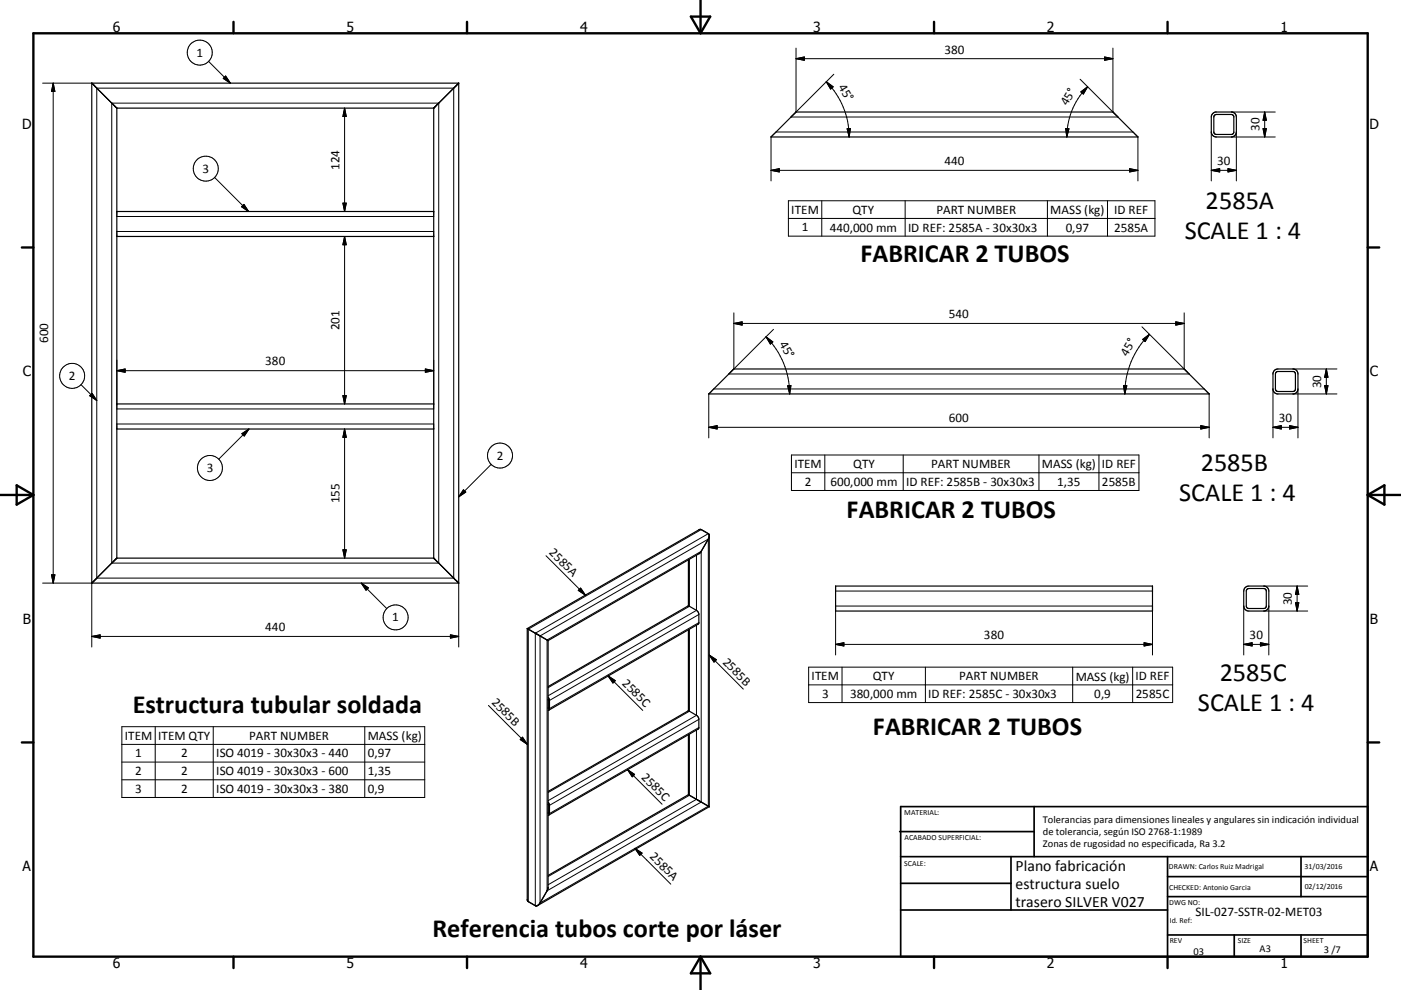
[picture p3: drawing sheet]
<svg xmlns="http://www.w3.org/2000/svg" width="420mm" height="297mm" viewBox="0 0 420 297" stroke-linecap="round" stroke-linejoin="round" font-family="sans-serif">
<g fill="none" stroke="#000" stroke-width=".36">
<path d="M27.5 24.9v.1M27.5 24.9v150M27.5 24.9h110M27.5 25l7.5 7.4M35 32.4v135M35 32.4h95M137.5 25l-7.5 7.4v135.1M137.5 24.9v.1M137.5 24.9v150M363.6 34l.8-.4h5a1.57 1.57 0 0 1 1.3 1.5v4.5a1.52 1.52 0 0 1-1.5 1.5h-4.5a1.52 1.52 0 0 1-1.5-1.5v-4.5zM364.1 34.6l.6-.3h4.5l.6 .3 .1 .3-.1 5.2-.5 .2-5.1-.1-.3-.6zM231.2 41.1l7.4-7.5h95.1l7.5 7.5"/>
<path d="M231.2 41.1h110M231.2 41.1h.1M341.2 41.1h.1M35 63.5h95M35 70.9h95M355 110.7h-135l-7.5 7.5h150M355 110.7l7.5 7.5M355 110.7h.1M382.1 111.1l1-.4h4.5a1.47 1.47 0 0 1 1.5 1.5v4.5a1.49 1.49 0 0 1-1.2 1.5h-5a1.56 1.56 0 0 1-1.3-1.3v-4.9zM382.7 111.6l.3-.1 5.1 .1 .3 .4-.2 5.2-.6 .3h-4.5l-.4-.2-.3-.6v-4.5zM35 121.2h95M35 128.7h95"/>
<path d="M27.5 174.9h110M35 167.5l-7.5 7.4M35 167.4h95M35 167.4v.1M130 167.5l7.5 7.4M206.4 168v13.8M212.6 160.8l-.1 .7-2.8 4.5-45.4 26.2M212.6 160.8l-.2-.7-2.2-1.2h-.5l-51.6 29.7M212.6 160.8v81.2M250.5 175.8h95v7.5h-95zM373.3 176.3l1.1-.5h4.5a1.53 1.53 0 0 1 1.5 1.5v4.5a1.53 1.53 0 0 1-1.5 1.5h-4.5a1.52 1.52 0 0 1-1.5-1.5v-4.5zM373.9 176.8l.5-.2h4.5l.5 .2 .2 .5v4.5l-.2 .6-.5 .2h-4.5l-.5-.2-.3-.6v-4.5z"/>
<path d="M158.1 188.6v81.3l.3 .6 2.2 1.3 .6-.1M158.1 188.6h.1M158.1 188.6l6.2 3.6M164.3 192.2h.1M164.3 192.2v74.1l-.3 .9-2.1 3.7-.7 .8M206.4 188.9v24.4M206.4 181.8l2.9 1.7 .2 .7-.1 3-44.9 25.9M206.4 181.8l-42.1 24.2M164.3 209.7v2.9M164.3 209.2l.4 .9v2.5l-.4 .5M206.4 213.3l2.6 1.4 .4 .5v3.5l-44.9 25.8M206.4 213.3l-42.1 24.1"/>
<path d="M206.4 238.4h.1M206.4 238.4l-42.1 24.2M206.4 220.4v18M206.4 238.4l6.2 3.6M164.3 241.2v2.9M164.3 240.6l.4 1v2.5l-.4 .5M212.6 242h.1M212.6 242l-51.4 29.7"/>
</g>
<g fill="none" stroke="#000" stroke-width=".3">
<path d="M62.5 18.4l6.6 6.5M238.7 17.6h95M238.7 17.6l2.4-.5v1zM238.7 14.4v19.2M331.2 17.1l2.5 .5-2.5 .5zM333.7 14.4v19.2M12.8 24.9h14.7M15.9 24.9v150M15.9 24.9l.6 2.5h-1.1zM29 26.4h107v147h-107zM33.5 30.9h98v138h-98zM67.6 22.8l1.5 2.1-2.2-1.4z"/>
<path d="M103.3 32.4v31.1M103.3 32.4l.5 2.6h-1zM232.7 39.6h107M247.7 24.5a23.5 23.5 0 0 1 6.9 16.6M247.7 24.5l2.1 1.5-.8 .7zM250 22.3l-12.8 12.8h98l-11.4-11.3M254 38.6h1l-.4 2.5zM319.5 38.6h1l-.7 2.5zM324.1 27.6l2-1.6-1.3 2.2zM326.1 26a21.3 21.3 0 0 0-6.3 15.1M363.2 39.6v14.7M369.2 33.6h13.1"/>
<path d="M370.7 39.6v14.7M378.7 38.6h1l-.5 2.5zM379.2 33.6v7.5M379.2 33.6l.5 2.5h-1zM64.3 53.2l10.2 10.3M231.2 51.1h110M231.2 51.1l2.4-.5v1zM231.2 41.1v13.2M338.7 50.6l2.5 .5-2.5 .5zM341.2 41.1v13.2M363.2 51.1h7.5M363.2 51.1l2.5-.5v1z"/>
<path d="M368.2 50.6l2.5 .5-2.5 .5zM369.2 41.1h13.1M35 64.9h95M35 69.4h95M72.4 62l.7-.7 1.4 2.2zM102.8 60.9h1l-.5 2.6zM103.3 70.9v50.3M103.3 70.9l.5 2.5h-1zM236.4 60.2h109.9v10.6h-109.9zM236.4 65.5h109.9M246.4 60.2v10.6M271.4 60.2v10.6"/>
<path d="M314 60.2v10.6M332 60.2v10.6M220 97h135M220 97l2.5-.4v.9zM220 93.9v16.8M342.4 98l14.1 14.2h-138l13.4-13.4M352.5 96.6l2.5 .4-2.5 .5zM355 93.9v16.8M24.3 115.4l4.7 4.7M26.9 118.7l.7-.7 1.4 2.1zM35 111.2h95M35 111.2l2.5-.5v1z"/>
<path d="M35 108v13.2M102.8 118.7h1l-.5 2.5zM127.5 110.7l2.5 .5-2.5 .5zM130 108v13.2M212.5 118.2v13.2M214 116.7h147M229.7 101a24.2 24.2 0 0 1 7 17.2M229.7 101l2 1.6-.7 .6zM236.1 115.7h1l-.4 2.5zM336.8 115.7h1l-.6 2.5zM342.6 101.8l2-1.5-1.3 2.2zM344.6 100.3a25.1 25.1 0 0 0-7.4 17.9"/>
<path d="M362.5 118.2v13.2M381.6 116.7v14.7M387.6 110.7h13.2M387.6 118.2h13.2M389.1 116.7v14.7M397.1 115.7h1l-.5 2.5zM397.6 110.7v7.5M397.6 110.7l.5 2.5h-1zM35 122.7h95M35 127.2h95M72.5 130.1l2.1-1.4-1.4 2.1zM74.6 128.7l-9 9.1"/>
<path d="M103.3 128.7v38.7M103.3 128.7l.5 2.5h-1zM147.3 139.3l-9.8 9.8M212.5 128.2h150M212.5 128.2l2.5-.5v1zM237.3 136.5h104.2v10.7h-104.2zM247.3 136.5v10.7M270.8 136.5v10.7M311.5 136.5v10.7M329.5 136.5v10.7M360 127.7l2.5 .5-2.5 .5zM381.6 128.2h7.5"/>
<path d="M381.6 128.2l2.5-.5v1zM386.6 127.7l2.5 .5-2.5 .5zM138.9 146.9l.7 .7-2.1 1.5zM210.2 158.9l-51.8 29.9v81.7M237.3 141.8h104.2M12.8 174.9h14.7v19.2M15.4 172.5h1.1l-.6 2.4zM102.8 165h1l-.5 2.4zM108.3 174.9l7.7 7.7M108.3 174.9l2.1 1.5-.7 .7zM137.5 174.9v19.2M163.7 166.7l11.8 11.8"/>
<path d="M173.4 177.1l.7-.7 1.4 2.1zM206.7 167.8v14.1l-42.4 24.4M208.8 166.6v16.5l-44.5 25.6M212.4 160.1l-51.9 29.9v81.7M250.5 177.3h95M378.9 175.8h13.2M388.9 175.8v7.5M388.9 175.8l.5 2.5h-1zM27.5 190.9h110M27.5 190.9l2.5-.4v.9zM135 190.5l2.5 .4-2.5 .5zM161.9 190.8l50.5-29.1v80.2l-50.5 29z"/>
<path d="M164 192l46.2-26.6v75.2l-46.2 26.6zM206.7 188.8v24.6l-42.4 24.4M208.8 187.6v27l-44.5 25.6M209.5 184.4l-44.8 25.7M209.5 186.8l-44.8 25.8M212.6 196.5l10.3 10.2M212.6 196.5l2.2 1.4-.7 .7zM250.5 181.8h95M250.5 193.3h95M250.5 193.3l2.5-.5v1zM250.5 183.3v13.2M343 192.8l2.5 .5-2.5 .5z"/>
<path d="M345.5 183.3v13.2M372.9 193.3h7.5M372.9 193.3l2.5-.5v1zM372.9 181.8v14.7M377.9 192.8l2.5 .5-2.5 .5zM378.9 183.3h13.2M380.4 181.8v14.7M388.4 180.8h1l-.5 2.5zM36.5 218h90.8v21.3h-90.8zM46.5 218v21.3M63.9 218v21.3M109.4 218v21.3"/>
<path d="M146.4 211.6l11.7 11.7M164.4 212.4h-.1M164.4 209.9l-.1 .1M182.3 202.8l10.4 10.3M182.3 202.8l2.2 1.4-.7 .7zM208.8 219v20.8l-44.5 25.6M209.5 215.8l-44.8 25.8M209.5 218.3l-44.8 25.8M242.4 200.2h109.2v10.6h-109.2zM242.4 205.5h109.2M252.4 200.2v10.6M277.4 200.2v10.6"/>
<path d="M321.6 200.2v10.6M339.6 200.2v10.6M36.5 223.3h90.8M36.5 228.6h90.8M36.5 233.9h90.8M156.7 221.2l1.4 2.1-2.1-1.4zM188.2 230.9l10.3 10.4M188.2 230.9l2.1 1.4-.7 .8zM206.7 220.2v18.4l-42.4 24.4M164.4 243.9h-.1M164.4 241.4l-.1 .1M190.4 254.5l10.7 10.8"/>
<path d="M190.4 254.5l2.1 1.4-.7 .7z"/>
<circle cx="59.9" cy="15.8" r="3.8"/>
<circle cx="61.7" cy="50.6" r="3.8"/>
<circle cx="21.6" cy="112.8" r="3.7"/>
<circle cx="149.9" cy="136.7" r="3.8"/>
<circle cx="62.9" cy="140.4" r="3.8"/>
<circle cx="118.6" cy="185.2" r="3.8"/>
</g>
<g fill="none" stroke="#000" stroke-width=".71">
<path d="M10 10h400v277h-400zM70 6.6v3.4M140 6.6v3.4M207.1 5h5.8l-2.9 5zM210 0v10M280 6.6v3.4M350 6.6v3.4M6.6 74.2h3.4M410 74.2h3.5M0 148.5h10M5 145.6l5 2.9-5 2.9zM410 148.5h10.1"/>
<path d="M410 148.5l5.1-2.9v5.8zM6.6 222.7h3.4M410 222.7h3.5M70 287v3.4M140 287v3.4M210 287v10M210 287l2.9 5h-5.8zM280 287v3.4M350 287v3.4"/>
</g>
<g fill="none" stroke="#000" stroke-width=".51">
<path d="M269.7 249.5h40.3M270 242h140v45h-140zM270 257h140M303.1 257v16M310 242v15M350 257v30M390.1 257v12M270 265h33.1M270 273h80M350 269h60M350 263h60M350 280.5h60"/>
<path d="M370 280.5v6.5M390.1 280.5v6.5"/>
</g>
<g fill="#000" stroke="#000" stroke-width=".3">
<path d="M238.7 17.6l2.4-.5v1zM331.2 17.1l2.5 .5-2.5 .5zM15.9 24.9l.6 2.5h-1.1zM67.6 22.8l1.5 2.1-2.2-1.4zM103.3 32.4l.5 2.6h-1zM247.7 24.5l2.1 1.5-.8 .7zM254 38.6h1l-.4 2.5zM319.5 38.6h1l-.7 2.5zM324.1 27.6l2-1.6-1.3 2.2zM378.7 38.6h1l-.5 2.5zM379.2 33.6l.5 2.5h-1zM231.2 51.1l2.4-.5v1z"/>
<path d="M338.7 50.6l2.5 .5-2.5 .5zM363.2 51.1l2.5-.5v1zM368.2 50.6l2.5 .5-2.5 .5zM72.4 62l.7-.7 1.4 2.2zM102.8 60.9h1l-.5 2.6zM103.3 70.9l.5 2.5h-1zM220 97l2.5-.4v.9zM352.5 96.6l2.5 .4-2.5 .5zM26.9 118.7l.7-.7 1.4 2.1zM35 111.2l2.5-.5v1zM102.8 118.7h1l-.5 2.5zM127.5 110.7l2.5 .5-2.5 .5z"/>
<path d="M229.7 101l2 1.6-.7 .6zM236.1 115.7h1l-.4 2.5zM336.8 115.7h1l-.6 2.5zM342.6 101.8l2-1.5-1.3 2.2zM397.1 115.7h1l-.5 2.5zM397.6 110.7l.5 2.5h-1zM72.5 130.1l2.1-1.4-1.4 2.1zM103.3 128.7l.5 2.5h-1zM212.5 128.2l2.5-.5v1zM360 127.7l2.5 .5-2.5 .5zM381.6 128.2l2.5-.5v1zM386.6 127.7l2.5 .5-2.5 .5z"/>
<path d="M138.9 146.9l.7 .7-2.1 1.5zM15.4 172.5h1.1l-.6 2.4zM102.8 165h1l-.5 2.4zM108.3 174.9l2.1 1.5-.7 .7zM173.4 177.1l.7-.7 1.4 2.1zM388.9 175.8l.5 2.5h-1zM27.5 190.9l2.5-.4v.9zM135 190.5l2.5 .4-2.5 .5zM212.6 196.5l2.2 1.4-.7 .7zM250.5 193.3l2.5-.5v1zM343 192.8l2.5 .5-2.5 .5zM372.9 193.3l2.5-.5v1z"/>
<path d="M377.9 192.8l2.5 .5-2.5 .5zM388.4 180.8h1l-.5 2.5zM182.3 202.8l2.2 1.4-.7 .7zM156.7 221.2l1.4 2.1-2.1-1.4zM188.2 230.9l2.1 1.4-.7 .8zM190.4 254.5l2.1 1.4-.7 .7z"/>
</g>
<g font-size="7.9">
<text x="361.4" y="62.8">2585A</text>
<text x="355.2" y="71.8">SCALE 1 : 4</text>
<text x="258" y="78.7">FABRICAR 2 TUBOS</text>
<text x="360" y="141.4">2585B</text>
<text x="253.8" y="155.5">FABRICAR 2 TUBOS</text>
<text x="353.5" y="150.4">SCALE 1 : 4</text>
<text x="365.7" y="204.2">2585C</text>
<text x="39.8" y="213.9">Estructura tubular soldada</text>
<text x="359.2" y="213.3">SCALE 1 : 4</text>
<text x="261.7" y="220.6">FABRICAR 2 TUBOS</text>
<text x="129.7" y="281.2">Referencia tubos corte por láser</text>
</g>
<g font-size="4.7">
<text x="304.5" y="261.2">Plano fabricación</text>
<text x="304.5" y="266.6">estructura suelo</text>
<text x="304.5" y="272">trasero SILVER V027</text>
</g>
<g font-size="4.2">
<text x="33.9" y="9.6">6</text>
<text x="103.9" y="9.6">5</text>
<text x="173.9" y="9.6">4</text>
<text x="243.8" y="9.6">3</text>
<text x="313.9" y="9.6">2</text>
<text x="383.9" y="9.6">1</text>
<text x="6.7" y="38.7">D</text>
<text x="410.5" y="38.7">D</text>
<text x="6.9" y="112.9">C</text>
<text x="410.7" y="112.9">C</text>
<text x="6.9" y="187.1">B</text>
<text x="410.7" y="187.1">B</text>
<text x="6.8" y="261.4">A</text>
<text x="410.7" y="261.4">A</text>
<text x="33.9" y="290.4">6</text>
<text x="103.9" y="290.4">5</text>
<text x="173.9" y="290.4">4</text>
<text x="243.8" y="290.4">3</text>
<text x="313.9" y="290.4">2</text>
<text x="383.9" y="290.4">1</text>
</g>
<g font-size="3.9">
<text x="58.9" y="17">1</text>
<text x="283.1" y="16.1">380</text>
<text x="251.3" y="26.1" transform="rotate(59 251.3 26.1)">45°</text>
<text x="320" y="31.9" transform="rotate(-60 320 31.9)">45°</text>
<text x="377.6" y="39.4" transform="rotate(-90 377.6 39.4)">30</text>
<text x="60.7" y="51.9">3</text>
<text x="101.8" y="51" transform="rotate(-90 101.8 51)">124</text>
<text x="283.1" y="49.5">440</text>
<text x="364.9" y="49.5">30</text>
<text x="237.2" y="64.2">ITEM</text>
<text x="255.6" y="64.2">QTY</text>
<text x="280.8" y="64.2">PART NUMBER</text>
<text x="314.9" y="64.3">MASS (kg)</text>
<text x="334" y="64.2">ID REF</text>
<text x="240.4" y="69.4">1</text>
<text x="248.8" y="69.5">440,000 mm</text>
<text x="272.3" y="69.5">ID REF: 2585A - 30x30x3</text>
<text x="319.5" y="69.5">0,97</text>
<text x="334" y="69.5">2585A</text>
<text x="284.5" y="95.5">540</text>
<text x="101.8" y="99.1" transform="rotate(-90 101.8 99.1)">201</text>
<text x="14.4" y="103" transform="rotate(-90 14.4 103)">600</text>
<text x="233.6" y="103.1" transform="rotate(60 233.6 103.1)">45°</text>
<text x="337.9" y="107" transform="rotate(-60 337.9 107)">45°</text>
<text x="79.5" y="109.6">380</text>
<text x="20.7" y="114">2</text>
<text x="396.1" y="116.5" transform="rotate(-90 396.1 116.5)">30</text>
<text x="284.5" y="126.7">600</text>
<text x="383.4" y="126.7">30</text>
<text x="148.9" y="137.9">2</text>
<text x="62" y="141.7">3</text>
<text x="238.2" y="140.5">ITEM</text>
<text x="255.8" y="140.5">QTY</text>
<text x="279.1" y="140.5">PART NUMBER</text>
<text x="312.3" y="140.5">MASS (kg)</text>
<text x="330.4" y="140.5">ID REF</text>
<text x="241.3" y="145.8">2</text>
<text x="249" y="145.8">600,000 mm</text>
<text x="271.7" y="145.8">ID REF: 2585B - 30x30x3</text>
<text x="317" y="145.8">1,35</text>
<text x="330.4" y="145.8">2585B</text>
<text x="101.8" y="151" transform="rotate(-90 101.8 151)">155</text>
<text x="164.4" y="165.9" transform="rotate(45 164.4 165.9)">2585A</text>
<text x="387.3" y="181.5" transform="rotate(-90 387.3 181.5)">30</text>
<text x="79.5" y="189.4">440</text>
<text x="117.6" y="186.4">1</text>
<text x="295" y="191.8">380</text>
<text x="374.6" y="191.8">30</text>
<text x="216.5" y="198.8" transform="rotate(45 216.5 198.8)">2585B</text>
<text x="186.4" y="205.2" transform="rotate(45 186.4 205.2)">2585C</text>
<text x="243.3" y="204">ITEM</text>
<text x="246.5" y="209.4">3</text>
<text x="254.8" y="209.4">380,000 mm</text>
<text x="261.7" y="204">QTY</text>
<text x="278.3" y="209.4">ID REF: 2585C - 30x30x3</text>
<text x="287.5" y="204">PART NUMBER</text>
<text x="322.5" y="204.2">MASS (kg)</text>
<text x="328.1" y="209.4">0,9</text>
<text x="340.4" y="204">ID REF</text>
<text x="340.5" y="209.4">2585C</text>
<text x="147.2" y="210.9" transform="rotate(45 147.2 210.9)">2585B</text>
<text x="37.4" y="221.9">ITEM</text>
<text x="47.4" y="221.9">ITEM QTY</text>
<text x="74.7" y="221.9">PART NUMBER</text>
<text x="110.2" y="222">MASS (kg)</text>
<text x="40.6" y="227.2">1</text>
<text x="54.3" y="227.2">2</text>
<text x="64.9" y="227.2">ISO 4019 - 30x30x3 - 440</text>
<text x="110.2" y="227.2">0,97</text>
<text x="40.6" y="232.6">2</text>
<text x="54.3" y="232.6">2</text>
<text x="64.9" y="232.6">ISO 4019 - 30x30x3 - 600</text>
<text x="110.2" y="232.6">1,35</text>
<text x="192.1" y="233.4" transform="rotate(45 192.1 233.4)">2585C</text>
<text x="40.6" y="237.8">3</text>
<text x="54.3" y="237.8">2</text>
<text x="64.9" y="237.8">ISO 4019 - 30x30x3 - 380</text>
<text x="110.2" y="237.8">0,9</text>
<text x="194.6" y="257.2" transform="rotate(45 194.6 257.2)">2585A</text>
<text x="358.4" y="274.9">SIL-027-SSTR-02-MET03</text>
</g>
<g font-size="3.1">
<text x="312.7" y="246.8">Tolerancias para dimensiones lineales y angulares sin indicación individual</text>
<text x="312.7" y="250.4">de tolerancia, según ISO 2768-1:1989</text>
<text x="312.7" y="254">Zonas de rugosidad no especificada, Ra 3.2</text>
<text x="357.8" y="286.5">03</text>
<text x="377.6" y="285.6">A3</text>
<text x="396.9" y="285.9">3 /7</text>
</g>
<g font-size="2.4">
<text x="271.1" y="244.4">MATERIAL:</text>
<text x="271.2" y="252">ACABADO SUPERFICIAL:</text>
<text x="271.1" y="259.7">SCALE:</text>
<text x="350.4" y="260.8">DRAWN: Carlos Ruiz Madrigal</text>
<text x="391.1" y="260.6">31/03/2016</text>
<text x="350.5" y="267">CHECKED: Antonio Garcia</text>
<text x="391.2" y="266.7">02/12/2016</text>
<text x="350.5" y="271.4">DWG NO:</text>
<text x="350.7" y="276.9">Id. Ref:</text>
<text x="350.7" y="282.8">REV</text>
<text x="371.1" y="282.9">SIZE</text>
<text x="390.8" y="283">SHEET</text>
</g>
</svg>
